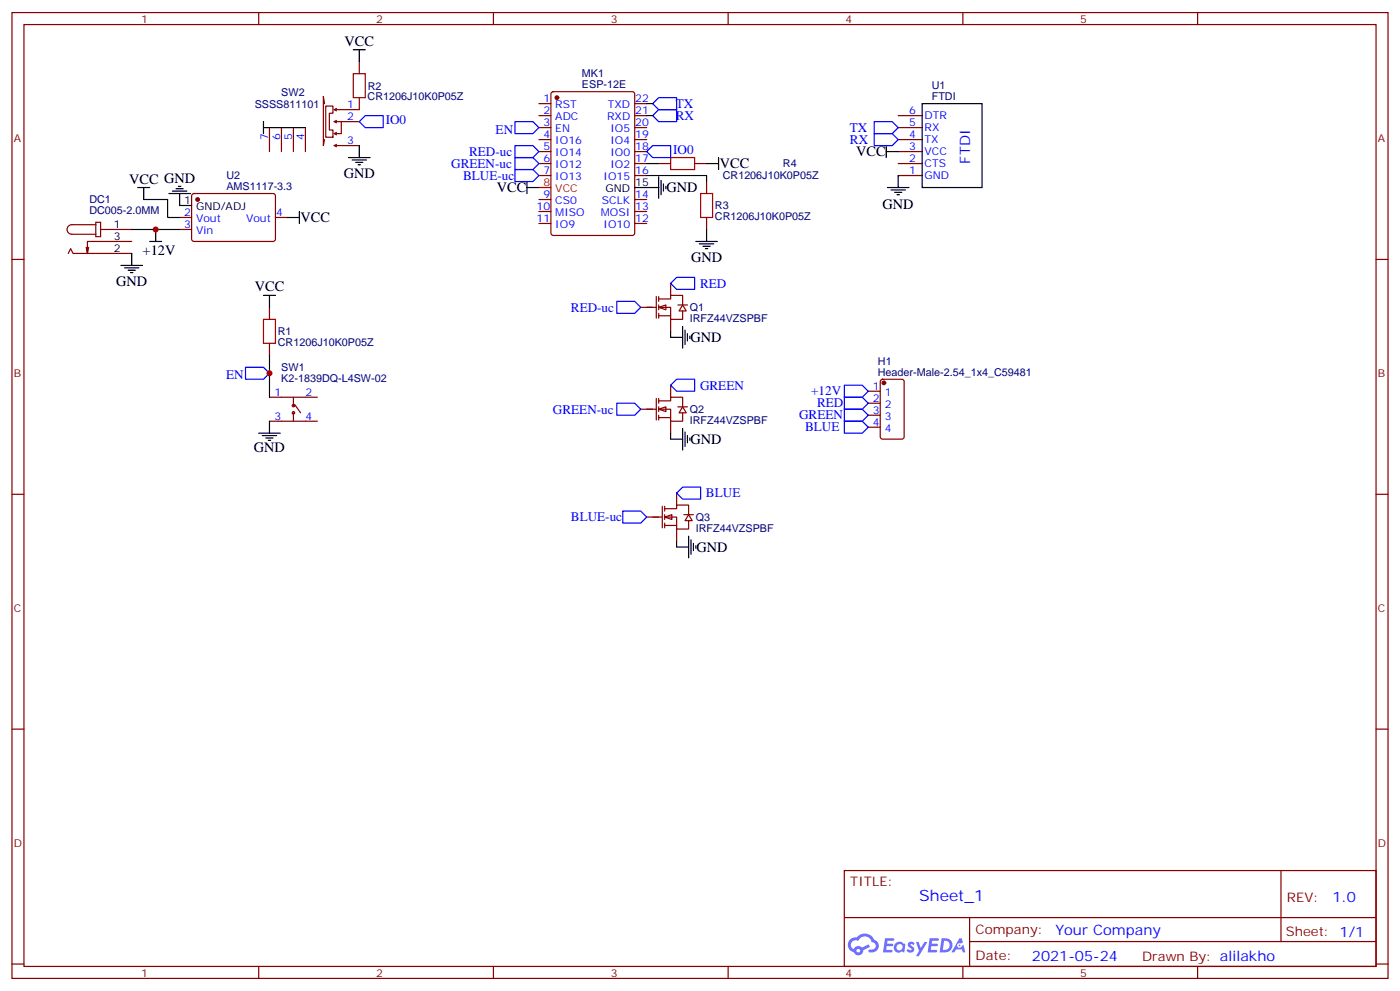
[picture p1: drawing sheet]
<svg xmlns="http://www.w3.org/2000/svg" width="412mm" height="292mm" viewBox="0 0 412 292" stroke-linecap="round" stroke-linejoin="round" font-family="sans-serif">
<g fill="none" stroke="#870000" stroke-width=".35">
<path d="M3.5 3.7h405.4v284.3h-405.4zM7.1 7.2h398.2v277.3h-398.2zM76.2 3.7v3.5M145.3 3.7v3.5M214.5 3.7v3.5M283.6 3.7v3.5M352.8 3.7v3.5M3.5 76.4h3.6M405.3 76.4h3.6M3.5 145.5h3.6M405.3 145.5h3.6M3.5 214.7h3.6"/>
<path d="M405.3 214.7h3.6M248.7 256.3h156.6v28.2h-156.6zM377.3 256.3v20.9M248.7 270.1h156.5M285.6 277.2h119.6M285.6 270.1v14.2M3.5 283.8h3.6M76.2 284.5v3.5M145.3 284.5v3.5M214.5 284.5v3.5M283.6 284.5v3.5M352.8 284.5v3.5"/>
<path d="M405.3 283.8h3.6"/>
</g>
<g fill="#5487ff">
<path d="M267.7 277.5a1.22 1.22 0 0 1 1.7 .2l-.4 .6a.47 .47 0 0 0-.3-.4 .47 .47 0 0 0-.5 .2l.1 .2a1.14 1.14 0 0 1 .8 1.8 1.14 1.14 0 0 1-1.9 0l-.2-.2 .5-.6 .7 .5a.29 .29 0 0 0 .3-.3 .29 .29 0 0 0-.2-.3 1.04 1.04 0 0 1-.6-1.7z"/>
<path d="M260.7 276.2h2.4l.3 .2-.2 .5-1.8 .1-.1 .8h1.5l.3 .4-.3 .4h-1.6l-.2 1.1h1.7l.2 .3-.2 .3-2.6 .1z"/>
<path d="M273.8 276.2h2.4l.3 .2-.1 .5-1.8 .1-.2 .8h1.6l.3 .4-.4 .4-1.6-.1-.1 1.1 1.7 .1 .2 .3-.2 .3-2.6 .1z"/>
<path d="M282.6 276.2h.7l.3 1.3-.6 .3a.69 .69 0 0 0-1 .3 .69 .69 0 0 0 .4 .9 .69 .69 0 0 0 .9-.6l.5-.2 .6 2.2h-.8l-.2-.9h-1.8l-.5 .9h-.8z"/>
<path d="M269.8 277.3h.8l.6 1.8 1.1-1.8h.9l-2.6 4.2h-.8l.9-1.5z"/>
<path d="M277.4 276.2l-.6 4.2h1.3a2.11 2.11 0 0 0 2.5-2.1 2.11 2.11 0 0 0-2.5-2.1zM278.1 277a1.39 1.39 0 0 1 1.7 1.4 1.39 1.39 0 0 1-1.8 1.2h-.3z"/>
<path d="M263.7 277.8a1.54 1.54 0 0 0-.1 2.2 1.54 1.54 0 0 0 2.2 .1l.6 .3 .3-2.3-.2-.3h-.4a1.49 1.49 0 0 0-2.4 0zM264 278.8a.94 .94 0 0 1 1.8 0 .94 .94 0 0 1-1.8 0z"/>
<path d="M250.4 276.6a2.18 2.18 0 0 0 1.1 3.7 1.44 1.44 0 0 0 1.6 .9 1.44 1.44 0 0 0 1.2-1.4l2-1.1-.5-.7-1.9 1a1.47 1.47 0 0 0-2.4 .4 1.39 1.39 0 0 1-.7-1.9 1.39 1.39 0 0 1 2-.5 2.12 2.12 0 0 1 2.2-1.3 2.12 2.12 0 0 1 1.9 1.7 1.14 1.14 0 0 1 1.1 1.4 1.14 1.14 0 0 1-1.7 .7 .43 .43 0 0 0-.5 .4 .43 .43 0 0 0 .4 .5 1.98 1.98 0 0 0 2.5-1.2 1.98 1.98 0 0 0-1.2-2.6 3.1 3.1 0 0 0-5.3-.6l-.9 .1zM252.3 279.9a.55 .55 0 0 1 1.1 0 .55 .55 0 0 1-1.1 0z"/>
<circle cx="282.6" cy="278.3" r=".26"/>
</g>
<g fill="none" stroke="#870000" stroke-width=".35">
<path d="M105.8 18.2v3.5M105.8 28.8v3.5M158.7 30.5h3.6M158.7 34h3.6M158.7 37.6h3.6M162.5 27.2l.5-.2h23.3l.6 .4 .1 41.2-.5 .7h-23.5l-.7-.4v-41.2zM187 30.5h3.5M187 34h3.5M187 37.6h3.5M158.7 41.1h3.6M158.7 44.6h3.6M158.7 48.2h3.6"/>
<path d="M158.7 51.7h3.6M158.7 58.7h3.6M187 41.1h3.5M187 44.6h3.5M187 48.2h3.5M187 51.7h3.5M187 58.7h3.5M194 48.2h3.6M204.6 48.2h3.5M208.1 53.4v3.6M158.7 62.3h3.6M158.7 65.8h3.6"/>
<path d="M187 62.3h3.5M187 65.8h3.5M208.1 64v3.6M79.4 90.5v3.5M79.4 101.1v3.5"/>
</g>
<circle cx="164" cy="28.8" r=".53" fill="#870000" stroke="#870000" stroke-width=".35"/>
<path d="M158.7 55.2h3.6" fill="none" stroke="#f00" stroke-width=".35"/>
<path d="M187 55.2h3.5" fill="none" stroke="#000" stroke-width=".35"/>
<path d="M104.1 21.7h3.5v7.1h-3.5zM197.6 46.4h7v3.5h-7zM206.4 57h3.5v7h-3.5zM77.6 94h3.5v7.1h-3.5z" fill="none" stroke="#a10000" stroke-width=".35"/>
<g fill="#fff" stroke="#870000" stroke-width=".35">
<path d="M194 90.5l2.1-.7v1.4z"/>
<path d="M201.1 89.8l1 1.7h-2.1z"/>
</g>
<path d="M188.7 90.5h4.6M193.3 87.3v6.4M194 88h3.6v-1h3.5v2.8M194 90.5h3.6v3.5h3.5v-2.5M194 93h3.6M194 87.3v1.4M194 89.8v1.4M194 92.3v1.4M197.6 83.4v3.6M197.6 94v3.5M199.7 89.8h2.8" fill="none" stroke="#870000" stroke-width=".35"/>
<g fill="#fff" stroke="#870000" stroke-width=".35">
<path d="M194 120.5l2.1-.7v1.4z"/>
<path d="M201.1 119.8l1 1.7h-2.1z"/>
</g>
<path d="M193.3 117.3v6.3M194 118h3.6v-1.1h3.5v2.9M194 117.3v1.4M194 119.8v1.4M197.6 113.4v3.5M199.7 119.8h2.8M188.7 120.5h4.6M194 120.5h3.6v3.5h3.5v-2.5M194 122.9h3.6M194 122.2v1.4M197.6 124v3.5" fill="none" stroke="#870000" stroke-width=".35"/>
<g fill="#fff" stroke="#870000" stroke-width=".35">
<path d="M195.8 152.2l2.1-.7v1.4z"/>
<path d="M202.8 151.5l1.1 1.8h-2.1z"/>
</g>
<g fill="none" stroke="#870000" stroke-width=".35">
<path d="M79.4 37.6v7M82.9 37.6v7M86.4 37.6v7M90 37.6v7M95.6 30.5l-.4-2.1v14.5l.4-1.8M96 31.2h2.1v2.1h-1.1v5h1.1v2.1h-2.1zM98.8 32.3h7M98.8 35.8h7M99.1 35.5l-.7 .3 .7 .4M99.1 39l-.7 .3 .7 .4M99.1 31.9l-.7 .4 .7 .3M100.5 35.8v3.5h-1.7"/>
<path d="M264.6 37.6h7M264.6 34h7M56.7 57.2l.4-.2h23.6l.4 .7v13l-.7 .4-23.5-.1-.5-.6v-12.7zM98.8 42.9h7M99.1 42.5l-.7 .4 .7 .3M264.6 51.7h7M264.6 48.2h7M264.6 44.6h7M264.6 41.1h7M20.1 74.6l.7-1.4 .7 1.4h17.3M26.1 72.8l-.3 1.8M28.2 65.4h1.4v4.3h-1.4z"/>
<path d="M28.2 66.1h-7a1.41 1.41 0 0 0-1.4 1.5 1.41 1.41 0 0 0 1.4 1.4h7M29.6 67.6h9.2M38.8 71.1h-13v3.5l-.4-1.8M52.9 64h3.5M52.9 67.6h3.5M81.1 64h3.6M79.4 116.9h14.1M86.4 116.9v2.5M86.8 119.1l1.7 2.4M255.8 115.2h3.5M255.8 118.7h3.5M259.5 111.9l.5-.2h5.6l.7 .4v16.5l-.4 .6-5.9 .1-.7-.5v-16.4z"/>
<path d="M79.4 124h14.1M86.4 121.5v2.5M255.8 122.2h3.5M255.8 125.8h3.5M190.5 152.2h4.6M195.1 149v6.4M195.8 149.8h3.5v-1.1h3.5v2.8M195.8 152.2h3.5v3.6h3.5v-2.5M195.8 154.7h3.5M195.8 149v1.5M195.8 151.5v1.4M195.8 154v1.4"/>
<path d="M199.3 145.2v3.5M199.3 155.8v3.5M201.4 151.5h2.9"/>
<circle cx="86.4" cy="119.4" r=".35"/>
<circle cx="86.4" cy="121.5" r=".35"/>
</g>
<path d="M190.5 34h1.8M190.5 30.5h1.8M42.3 58.7h7.1v5.3h3.5M190.5 51.7h17.6v1.7M190.5 48.2h3.5M38.8 67.6h14.1M197.6 97.5v1.8M79.4 104.6v12.3M197.6 127.5v1.8M199.3 159.3v1.7" fill="none" stroke="#008700" stroke-width=".35"/>
<g fill="none" stroke="#000" stroke-width=".35">
<path d="M104.1 14.6h3.5M105.8 14.6v3.6M77.6 37.6h12.4M77.6 35.8v3.5M271.6 30.5h17.7v24.7h-17.7zM40.6 55.2h3.5M42.3 55.2v3.5M49.7 57h6.4M50.8 56.3h4.2M51.9 55.6h2.1M52.6 54.9h.7M52.9 57v3.5h3.5"/>
<path d="M102.7 46.4h6.3M103.7 47.1h4.2M104.8 47.8h2.1M105.5 48.5h.7M105.8 42.9v3.5M155.2 55.2h3.5M155.2 53.4v3.6M190.5 55.2h3.5M194 52v6.4M194.7 53.1v4.2M195.4 54.2v2.1M196.1 54.9v.7"/>
<path d="M208.1 48.2h3.6M211.7 46.4v3.5M261.1 44.6h3.5M261.1 42.9v3.5M261.4 55.2h6.4M262.5 55.9h4.2M263.5 56.6h2.1M264.2 57.3h.7M264.6 51.7v3.5M35.6 78.1h6.4M36.7 78.8h4.2M37.7 79.6h2.2"/>
<path d="M38.8 74.6v3.5M44.1 71.1h3.5M45.9 67.6v3.5M84.7 64h3.5M88.2 62.3v3.5M205 71.1h6.3M206 71.8h4.3M207.1 72.5h2.1M207.8 73.2h.7M208.1 67.6v3.5M38.5 80.3h.7M77.6 87h3.5"/>
<path d="M79.4 87v3.5M197.6 99.3h3.5M201.1 96.1v6.4M201.8 97.2v4.2M202.5 98.2v2.2M203.2 99v.7M76.2 127.5h6.3M77.3 128.2h4.2M78.3 128.9h2.1M79 129.6h.7M79.4 124v3.5M197.6 129.3h3.5"/>
<path d="M201.1 126.1v6.4M201.8 127.2v4.2M202.5 128.2v2.2M203.2 128.9v.7M202.8 157.9v6.3M203.6 158.9v4.3M204.3 160v2.1M199.3 161h3.5M205 160.7v.7"/>
</g>
<g fill="none" stroke="#00f" stroke-width=".35">
<path d="M105.8 35.8l1.8-1.8h5.3v3.6h-5.3zM151.7 35.8h5.3l1.7 1.8-1.7 1.7h-5.3zM192.3 34l1.7-1.7h5.3v3.5h-5.3zM192.3 30.5l1.7-1.7h5.3v3.5h-5.3zM257.5 35.8h5.3l1.8 1.8-1.8 1.7h-5.3zM257.5 39.3h5.3l1.8 1.8-1.8 1.8h-5.3zM151.7 42.9h5.3l1.7 1.7-1.7 1.8h-5.3zM151.7 46.4h5.3l1.7 1.8-1.7 1.7h-5.3zM151.7 49.9h5.3l1.7 1.8-1.7 1.7h-5.3zM190.5 44.6l1.8-1.7h5.3v3.5h-5.3zM181.7 88.7h5.3l1.7 1.8-1.7 1.8h-5.3zM197.6 83.4l1.7-1.7h5.3v3.5h-5.3z"/>
<path d="M72.3 108.1h5.3l1.8 1.8-1.8 1.8h-5.3zM181.7 118.7h5.3l1.7 1.8-1.7 1.7h-5.3zM197.6 113.4l1.7-1.7h5.3v3.5h-5.3zM248.7 113.4h5.3l1.8 1.8-1.8 1.7h-5.3zM248.7 116.9h5.3l1.8 1.8-1.8 1.8h-5.3zM248.7 120.5h5.3l1.8 1.7-1.8 1.8h-5.3zM248.7 124h5.3l1.8 1.8-1.8 1.7h-5.3zM183.4 150.5h5.3l1.8 1.7-1.8 1.8h-5.3zM199.3 145.2l1.8-1.8h5.3v3.5h-5.3z"/>
</g>
<g fill="#870000" stroke="#870000" stroke-width=".35">
<circle cx="58.2" cy="58.7" r=".53"/>
<circle cx="260.3" cy="112.7" r=".53"/>
</g>
<g fill="#c00">
<circle cx="79.4" cy="109.9" r=".88"/>
<circle cx="45.9" cy="67.6" r=".88"/>
</g>
<text font-size="4.6" fill="#00f" x="270.8" y="265.3">Sheet_1</text>
<g font-size="4.2">
<text x="101.5" y="13.5">VCC</text>
<text x="252.2" y="46">VCC</text>
<text x="101.3" y="52.5">GND</text>
<text x="212" y="49.6">VCC</text>
<text x="38.1" y="54.2">VCC GND</text>
<text x="146.3" y="56.6">VCC</text>
<text x="196.3" y="56.6">GND</text>
<text x="88.6" y="65.4">VCC</text>
<text x="259.9" y="61.4">GND</text>
<text x="42" y="75">+12V</text>
<text x="203.6" y="77.2">GND</text>
<text x="34.2" y="84.1">GND</text>
<text x="75.1" y="85.8">VCC</text>
<text x="203.4" y="100.7">GND</text>
<text x="203.4" y="130.7">GND</text>
<text x="74.8" y="133.2">GND</text>
<text x="205.1" y="162.4">GND</text>
</g>
<g font-size="4.2" fill="#00f">
<text x="285.8" y="48.2" transform="rotate(-90 285.8 48.2)">FTDI</text>
<text x="392.5" y="265.6">1.0</text>
<text x="310.9" y="275.1">Your Company</text>
<text x="304" y="282.9">2021-05-24</text>
</g>
<g font-size="3.9" fill="#00f">
<text x="199.1" y="31.8">TX</text>
<text x="199.1" y="35.3">RX</text>
<text x="113.6" y="36.6">IO0</text>
<text x="146" y="39.3">EN</text>
<text x="250.4" y="38.8">TX</text>
<text x="138.2" y="45.9">RED-uc</text>
<text x="198.3" y="45.4">IO0</text>
<text x="250.4" y="42.3">RX</text>
<text x="132.9" y="49.4">GREEN-uc</text>
<text x="136.4" y="52.9">BLUE-uc</text>
<text x="206.2" y="84.7">RED</text>
<text x="168.2" y="91.8">RED-uc</text>
<text x="66.6" y="111.7">EN</text>
<text x="206.2" y="114.7">GREEN</text>
<text x="238.9" y="116.4">+12V</text>
<text x="240.7" y="119.9">RED</text>
<text x="162.9" y="121.7">GREEN-uc</text>
<text x="235.4" y="123.5">GREEN</text>
<text x="237.2" y="127">BLUE</text>
<text x="208" y="146.4">BLUE</text>
<text x="168.2" y="153.5">BLUE-uc</text>
</g>
<g font-size="3.9" fill="#800">
<text x="250.5" y="260.9">TITLE:</text>
<text x="379.1" y="265.6">REV:</text>
<text x="287.4" y="275.1">Company:</text>
<text x="378.7" y="275.7">Sheet: 1/1</text>
<text x="287.4" y="282.8">Date:</text>
<text x="336.4" y="282.8">Drawn By: alilakho</text>
</g>
<g font-size="3.2" fill="#800">
<text x="41.6" y="6.7">1</text>
<text x="110.8" y="6.7">2</text>
<text x="179.9" y="6.7">3</text>
<text x="249.1" y="6.7">4</text>
<text x="318.2" y="6.7">5</text>
<text x="4.1" y="41.8">A</text>
<text x="405.9" y="41.8">A</text>
<text x="4.1" y="110.9">B</text>
<text x="405.9" y="110.9">B</text>
<text x="4.1" y="180.1">C</text>
<text x="405.9" y="180.1">C</text>
<text x="4.1" y="249.2">D</text>
<text x="405.9" y="249.2">D</text>
<text x="41.6" y="287.5">1</text>
<text x="110.8" y="287.5">2</text>
<text x="179.9" y="287.5">3</text>
<text x="249.1" y="287.5">4</text>
<text x="318.2" y="287.5">5</text>
</g>
<g font-size="3.2" fill="#000080">
<text x="171.4" y="22.7">MK1</text>
<text x="82.9" y="28.1">SW2</text>
<text x="108.3" y="29.5">CR1206J10K0P05Z</text>
<text x="108.3" y="26.4">R2</text>
<text x="171.4" y="25.8">ESP-12E</text>
<text x="274.5" y="29.5">FTDI</text>
<text x="274.5" y="26.3">U1</text>
<text x="75" y="31.6">SSSS811101</text>
<text x="66.7" y="52.6">U2</text>
<text x="212.9" y="52.8">CR1206J10K0P05Z</text>
<text x="230.6" y="49.3">R4</text>
<text x="26.3" y="59.8">DC1</text>
<text x="66.7" y="55.8">AMS1117-3.3</text>
<text x="26.3" y="63">DC005-2.0MM</text>
<text x="210.6" y="64.8">CR1206J10K0P05Z</text>
<text x="210.6" y="61.6">R3</text>
<text x="203.2" y="94.8">IRFZ44VZSPBF</text>
<text x="203.2" y="91.6">Q1</text>
<text x="81.8" y="101.9">CR1206J10K0P05Z</text>
<text x="81.8" y="98.7">R1</text>
<text x="258.6" y="107.4">H1</text>
<text x="82.9" y="112.4">K2-1839DQ-L4SW-02</text>
<text x="82.9" y="109.2">SW1</text>
<text x="258.6" y="110.6">Header-Male-2.54_1x4_C59481</text>
<text x="203.2" y="124.8">IRFZ44VZSPBF</text>
<text x="203.2" y="121.6">Q2</text>
<text x="205" y="153.4">Q3</text>
<text x="205" y="156.5">IRFZ44VZSPBF</text>
</g>
<g font-size="3.2" fill="#00f">
<text x="102.3" y="31.9">1</text>
<text x="102.3" y="35.5">2</text>
<text x="160.1" y="30.2">1</text>
<text x="160.1" y="33.7">2</text>
<text x="163.6" y="31.9">RST</text>
<text x="163.6" y="35.5">ADC</text>
<text x="178.8" y="35.5">RXD</text>
<text x="179.1" y="31.9">TXD</text>
<text x="187.1" y="33.7">21</text>
<text x="187.1" y="30.2">22</text>
<text x="267.9" y="33.7">6</text>
<text x="272.3" y="35.1">DTR</text>
<text x="79" y="41.4" transform="rotate(-90 79 41.4)">7</text>
<text x="82.5" y="41.4" transform="rotate(-90 82.5 41.4)">6</text>
<text x="86.1" y="41.4" transform="rotate(-90 86.1 41.4)">5</text>
<text x="89.6" y="41.4" transform="rotate(-90 89.6 41.4)">4</text>
<text x="160.1" y="37.2">3</text>
<text x="160.1" y="40.7">4</text>
<text x="163.6" y="39">EN</text>
<text x="179.8" y="39">IO5</text>
<text x="187.1" y="40.7">19</text>
<text x="187.1" y="37.2">20</text>
<text x="267.9" y="40.7">4</text>
<text x="267.9" y="37.2">5</text>
<text x="272.3" y="38.6">RX</text>
<text x="102.3" y="42.5">3</text>
<text x="160.1" y="44.3">5</text>
<text x="160.1" y="47.8">6</text>
<text x="163.6" y="42.5">IO16</text>
<text x="163.6" y="46">IO14</text>
<text x="179.8" y="46">IO0</text>
<text x="179.8" y="42.5">IO4</text>
<text x="187.1" y="47.8">17</text>
<text x="187.1" y="44.3">18</text>
<text x="267.9" y="47.8">2</text>
<text x="267.9" y="44.3">3</text>
<text x="272.3" y="45.7">VCC</text>
<text x="272.3" y="42.2">TX</text>
<text x="160.1" y="51.3">7</text>
<text x="163.6" y="49.6">IO12</text>
<text x="163.6" y="53.1">IO13</text>
<text x="177.8" y="53.1">IO15</text>
<text x="179.8" y="49.6">IO2</text>
<text x="187.1" y="51.3">16</text>
<text x="267.9" y="51.3">1</text>
<text x="272.3" y="52.7">GND</text>
<text x="272.3" y="49.2">CTS</text>
<text x="160.1" y="58.4">9</text>
<text x="187.1" y="58.4">14</text>
<text x="54.3" y="63.7">2</text>
<text x="57.7" y="65.4">Vout</text>
<text x="72.5" y="65.4">Vout</text>
<text x="81.3" y="63.7">4</text>
<text x="158.1" y="61.9">10</text>
<text x="158.1" y="65.4">11</text>
<text x="163.6" y="60.1">CS0</text>
<text x="163.6" y="63.7">MISO</text>
<text x="177" y="63.7">MOSI</text>
<text x="177.3" y="60.1">SCLK</text>
<text x="187.1" y="65.4">12</text>
<text x="187.1" y="61.9">13</text>
<text x="54.3" y="67.2">3</text>
<text x="57.7" y="69">Vin</text>
<text x="163.6" y="67.2">IO9</text>
<text x="177.8" y="67.2">IO10</text>
<text x="80.9" y="116.6">1</text>
<text x="90" y="116.6">2</text>
<text x="257.1" y="114.8">1</text>
<text x="257.1" y="118.4">2</text>
<text x="260.6" y="116.6">1</text>
<text x="80.9" y="123.6">3</text>
<text x="90" y="123.6">4</text>
<text x="257.1" y="121.9">3</text>
<text x="257.1" y="125.4">4</text>
<text x="260.6" y="120.1">2</text>
<text x="260.6" y="123.6">3</text>
<text x="260.6" y="127.2">4</text>
</g>
<g font-size="3.2" fill="#f00">
<text x="160.1" y="54.9">8</text>
<text x="163.6" y="56.6">VCC</text>
</g>
<g font-size="3.2">
<text x="178.4" y="56.6">GND</text>
<text x="187.1" y="54.9">15</text>
<text x="54.3" y="60.1">1</text>
<text x="57.7" y="61.9">GND/ADJ</text>
<text x="33.5" y="70.7">3</text>
<text x="33.5" y="67.2">1</text>
<text x="33.5" y="74.3">2</text>
</g>
</svg>
